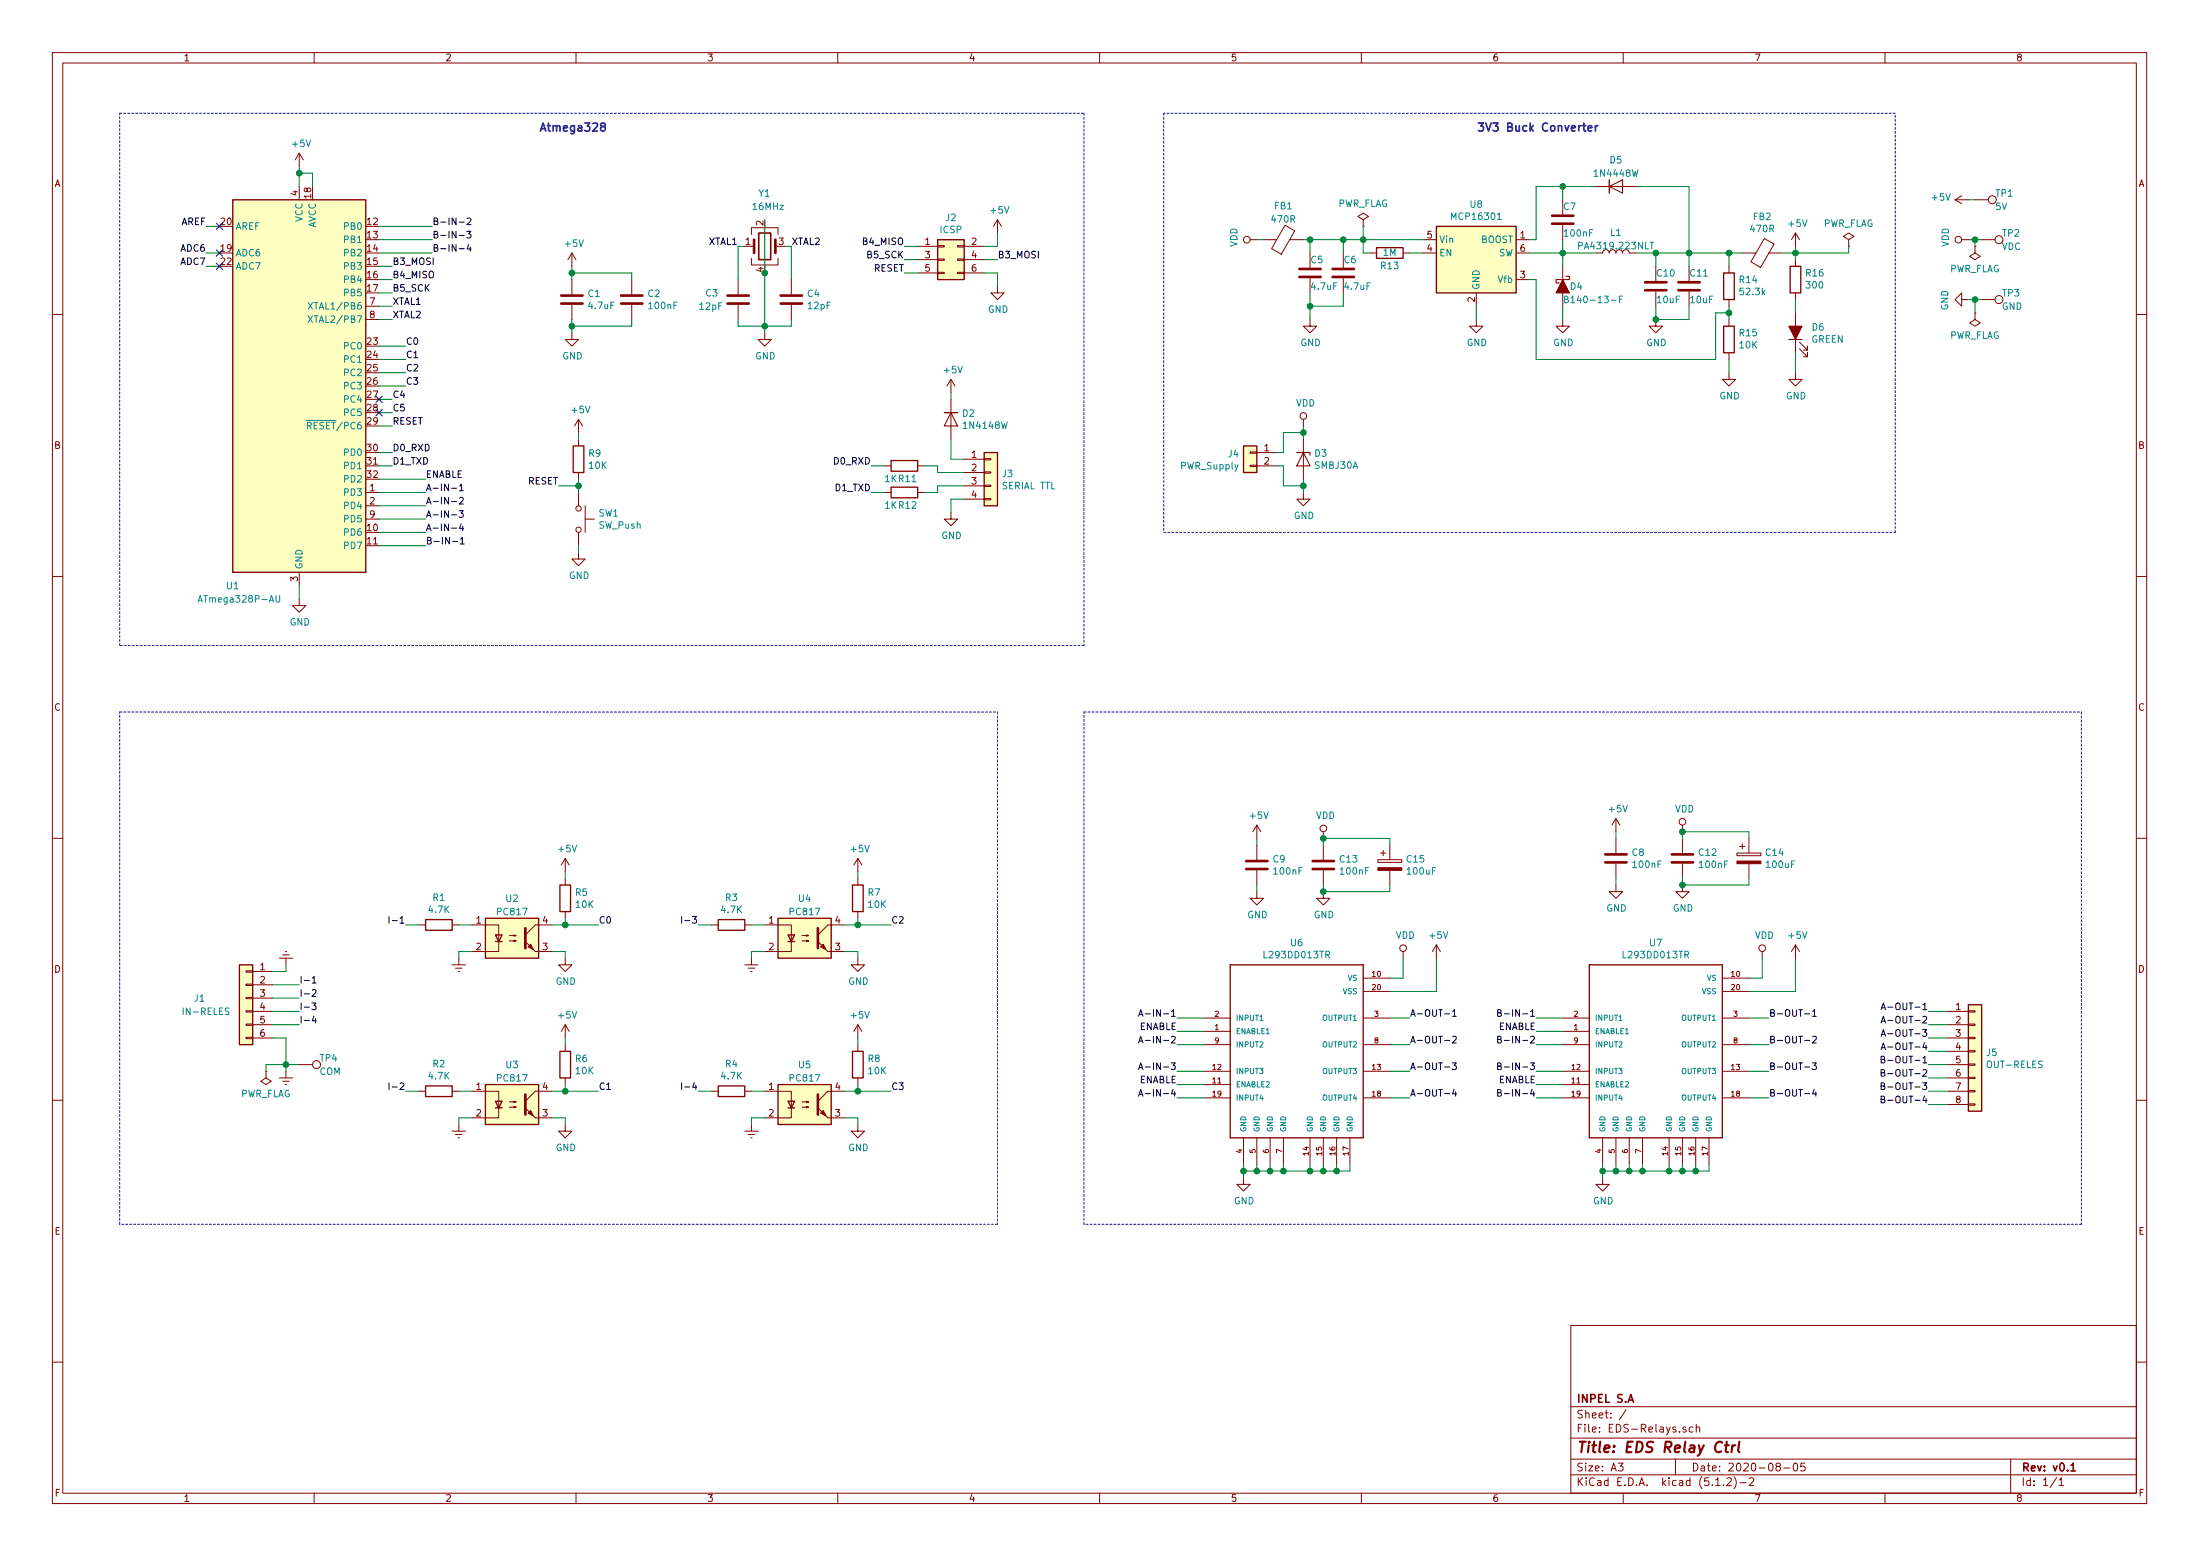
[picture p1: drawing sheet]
<svg xmlns="http://www.w3.org/2000/svg" width="420mm" height="297mm" viewBox="0 0 420 297" stroke-linecap="round" stroke-linejoin="round" font-family="sans-serif">
<g fill="none" stroke="#840000" stroke-width=".19">
<path d="M10 10h400v277h-400zM12 12h396v273.1h-396zM60 10v2M110 10v2M160 10v2M210 10v2M260 10v2M310 10v2M360 10v2M57.1 29.2l-.7 1.3M57.1 29.2v2.6M57.1 35.6v2.5"/>
<path d="M57.1 29.2l.8 1.3M298.4 38.1v2.8M304.8 35.6h7.6M373.4 38.1h2.5M373.4 38.1l1.2 .8M374.7 37.4l-1.3 .7M377.2 38.1h2.5M69.8 58.5h2.6M109.2 48.3l-.7 1.3M109.2 48.3v2.5M109.2 53.4v2.8M109.2 58.2v2.8"/>
<path d="M109.2 48.3l.8 1.3M120.6 53.4v2.8M120.6 58.2v2.8M141 53.4v2.8M141 58.2v2.8M143.5 49.3v1.3h5.1v-1.3M143.5 44.7v-1.2h5.1v1.2M143.5 47h.5M148.1 47h.5M151.1 53.4v2.8M151.1 58.2v2.8M175.3 47h3.8"/>
<path d="M175.3 49.6h3.8M175.3 52.1h3.8M179.1 52h1.2v.2h-1.2zM179.1 49.4h1.2v.3h-1.2zM179.1 46.9h1.2v.3h-1.2zM182.9 52h1.2v.2h-1.2zM182.9 49.4h1.2v.3h-1.2zM182.9 46.9h1.2v.3h-1.2zM184.1 47h3.9M184.1 49.6h3.9M184.1 52.1h3.9M190.5 41.9l-.8 1.3"/>
<path d="M190.5 54.6v1.3h1.3l-1.3 1.3-1.3-1.3h1.3M190.5 41.9v2.6M190.5 41.9l.8 1.3M238.8 45.8h1.2M241.3 45.8h2.5M245.4 43l1.9 1.1-2.6 4.4-1.9-1zM246.3 45.8h2.6M250.2 48.3v2.8M250.2 53.1v2.8M256.5 48.3v2.8M256.5 53.1v2.8M260.3 41.9l1.1-.6-1.1-.6-1 .6 1 .6v1.3"/>
<path d="M260.3 43.2h.1M261.6 48.3h1.3M268 48.3h1.2M271.8 45.8h2.5M271.8 48.3h2.5M281.9 55.9v2.6M289.6 45.8h2.5M289.6 53.4h2.5M289.6 48.3h2.5M298.4 43v2.8M298.4 50.8v7.7M304.8 48.3h1.3a.63 .63 0 0 1 .6-.6 .63 .63 0 0 1 .6 .6 .63 .63 0 0 1 .7-.6 .63 .63 0 0 1 .6 .6 .64 .64 0 0 1 .6-.6 .64 .64 0 0 1 .7 .6 .63 .63 0 0 1 .6-.6 .63 .63 0 0 1 .6 .6h1.3"/>
<path d="M316.2 50.8v2.8M316.2 55.7v2.8M322.6 50.8v2.8M322.6 55.7v2.8M330.2 50.8v1.3M330.2 57.2v1.3M332.7 48.3h2.6M337 45.5l1.8 1.1-2.6 4.5-1.8-1.1zM337.8 48.3h2.6M342.9 44.5l-.8 1.3M342.9 44.5v2.5M342.9 49.6v1.2"/>
<path d="M342.9 55.9v1.3M342.9 59.7v7.6M342.9 44.5l.8 1.3M353.1 45.8l1-.7-1-.6-1.1 .6 1.1 .7v1.2M353.1 47h.1M374.6 57.2v-1.3l-1.2 1.3 1.2 1.3v-1.3h1.3M374.6 45.8h1.3M377.2 59.7v1.3l1 .6-1 .7-1-.7 1-.6M377.2 59.7h.1M377.2 47v1.3l1 .6-1 .7-1-.7 1-.6M377.2 47h.1M378.5 45.8h2.5"/>
<path d="M378.5 57.2h2.5M10 60h2M69.8 61h2.6M109.2 63.5v1.3h1.3l-1.3 1.3-1.2-1.3h1.2M146 63.5v1.3h1.3l-1.3 1.3-1.2-1.3h1.2M181.6 72.4v2.6M181.6 76.2v7.7M181.6 72.4l.8 1.3M181.6 72.4l-.8 1.3M250.2 61v1.3h1.3l-1.3 1.2-1.3-1.2h1.3M281.9 61v1.3h1.3l-1.3 1.2-1.2-1.2h1.2M298.4 61v1.3h1.3l-1.3 1.2-1.2-1.2h1.2"/>
<path d="M316.2 61v1.3h1.3l-1.3 1.2-1.2-1.2h1.2M330.2 71.2v1.2h1.3l-1.3 1.3-1.3-1.3h1.3M330.2 61v1.3M330.2 67.3v1.3M342.9 71.2v1.2h1.3l-1.3 1.3-1.3-1.3h1.3M343.7 66.6l1.5 1.5v-.8v.8h-.8M343.7 65.3l1.5 1.5v-.7v.7h-.8M408 60h2M69.8 94h2.6M69.8 96.6h2.6M69.8 99.1h2.6M110.5 80v2.6"/>
<path d="M110.5 83.9v1.2M110.5 90.2v1.3M110.5 94v2.6M110.5 80l.8 1.3M110.5 80l-.8 1.3M111.8 99.1h1.7M111.8 96.6v5M168.9 94h1.3M168.9 88.9h1.3M175.3 94h1.2M175.3 88.9h1.2M181.6 97.8v1.3h1.3l-1.3 1.3-1.3-1.3h1.3"/>
<path d="M184.1 87.7h3.9M184.1 90.2h3.9M184.1 92.7h3.9M184.1 95.3h3.9M188 95.2h1.2v.2h-1.2zM188 92.6h1.2v.3h-1.2zM188 90.1h1.2v.2h-1.2zM188 87.5h1.2v.3h-1.2zM238.8 88.8h1.2v.3h-1.2zM238.8 86.3h1.2v.2h-1.2zM240 88.9h3.8M240 86.4h3.8"/>
<path d="M248.9 94v1.3h1.3l-1.3 1.3-1.3-1.3h1.3M248.9 80v1.3M248.9 83.9v7.6M10 110h2M57.1 114.3v1.3h1.3l-1.3 1.3-1.2-1.3h1.2M57.1 109.3v2.5M110.5 105.4v1.3h1.3l-1.3 1.3-1.3-1.3h1.3M110.5 101.6v2.6M408 110h2M240 157.5v2.6M240 157.5l.8 1.3M240 157.5l-.7 1.3"/>
<path d="M252.7 158.8v1.3M308.6 156.2v2.6M308.6 156.2l.8 1.3M308.6 156.2l-.8 1.3M321.3 157.5v1.3M10 160h2M80 176.6h1.3M86.4 176.6h1.2M90.2 176.6h5v5h-5M97.3 179.6h1.3l-.4 .1v-.2l.4 .1M97.3 178.6h1.3l-.4 .1v-.2l.4 .1M105.4 176.6h-3.2l-1.9 1.9"/>
<path d="M107.9 163.9l-.7 1.2M107.9 163.9v2.5M107.9 167.7v1.2M107.9 174v1.3M107.9 163.9l.8 1.2M135.9 176.6h1.3M142.2 176.6h1.3M146 176.6h5.1v5h-5.1M153.2 179.6h1.2l-.3 .1v-.2l.3 .1M153.2 178.6h1.2l-.3 .1v-.2l.3 .1M161.3 176.6h-3.2l-1.9 1.9M163.8 163.9l-.7 1.2"/>
<path d="M163.8 163.9v2.5M163.8 167.7v1.2M163.8 174v1.3M163.8 163.9l.8 1.2M240 170.2v1.3h1.3l-1.3 1.3-1.2-1.3h1.2M240 161.3v2.8M240 166.2v2.7M252.7 170.2v1.3h1.3l-1.3 1.3-1.2-1.3h1.2M252.7 161.3v2.8M252.7 166.2v2.7M263.1 164.1h4.6v.5h-4.6zM263.7 162.9h1"/>
<path d="M264.2 162.3v1.1M265.4 161.3v2.8M265.4 166.2v2.7M308.6 168.9v1.3h1.3l-1.3 1.3-1.3-1.3h1.3M308.6 160.1v2.8M308.6 164.9v2.8M321.3 168.9v1.3h1.3l-1.3 1.3-1.3-1.3h1.3M321.3 160.1v2.8M321.3 164.9v2.8M331.7 162.9h4.6v.5h-4.6zM332.2 161.6h1M332.7 161.1v1"/>
<path d="M334 160.1v2.8M334 164.9v2.8M408 160h2M47 198h1.3v.3h-1.3zM47 195.5h1.3v.2h-1.3zM47 192.9h1.3v.3h-1.3zM47 190.4h1.3v.3h-1.3zM47 187.9h1.3v.2h-1.3zM47 185.3h1.3v.3h-1.3zM48.3 185.5h3.8M48.3 188h3.8M48.3 190.5h3.8"/>
<path d="M48.3 193.1h3.8M48.3 195.6h3.8M48.3 198.2h3.8M53.3 182.9h2.6M54 182.3h1.2M54.5 181.6h.2M54.6 182.9v1.3M86.4 184.2h2.5M87 184.8h1.3M87.5 185.5h.3M87.6 182.9v1.3M102.2 181.6h3.2"/>
<path d="M107.9 195.6l-.7 1.3M107.9 182.9v1.3h1.3l-1.3 1.3-1.2-1.3h1.2M107.9 195.6v2.6M107.9 199.4v1.3M107.9 195.6l.8 1.3M142.2 184.2h2.6M142.9 184.8h1.2M143.4 185.5h.2M143.5 182.9v1.3M158.1 181.6h3.2M163.8 195.6l-.7 1.3M163.8 182.9v1.3h1.3l-1.3 1.3-1.2-1.3h1.2"/>
<path d="M163.8 195.6v2.6M163.8 199.4v1.3M163.8 195.6l.8 1.3M229.9 196.9h5M229.9 194.3h5M229.9 199.4h5M260.3 186.7h5.1M260.3 194.3h5.1M260.3 189.3h5.1M260.3 199.4h5.1M268 181.6v1.3M274.3 180.4v2.5"/>
<path d="M274.3 180.4l.8 1.2M274.3 180.4l-.7 1.2M298.4 196.9h5.1M298.4 194.3h5.1M298.4 199.4h5.1M328.9 186.7h5.1M328.9 194.3h5.1M328.9 189.3h5.1M328.9 199.4h5.1M336.5 181.6v1.3M342.9 180.4l-.8 1.2M342.9 180.4v2.5"/>
<path d="M342.9 180.4l.8 1.2M372.1 193.1h3.8M372.1 195.6h3.8M372.1 198.2h3.8M375.9 198h1.3v.3h-1.3zM375.9 195.5h1.3v.2h-1.3zM375.9 192.9h1.3v.3h-1.3zM10 210h2M50.8 204.5v1.3l1 .6-1 .6-1-.6 1-.6M50.8 204.5h.1M53.3 205.8h2.6M54 206.4h1.2"/>
<path d="M54.5 207h.2M54.6 204.5v1.3M57.1 203.2h2.6M80 208.3h1.3M86.4 215.9h2.5M86.4 208.3h1.2M87 216.6h1.3M87.5 217.2h.3M87.6 214.7v1.2M90.2 208.3h5v5.1h-5M97.3 211.4h1.3l-.4 .1v-.3l.4 .2M97.3 210.3h1.3l-.4 .2v-.3l.4 .1"/>
<path d="M102.2 213.4h3.2M105.4 208.3h-3.2l-1.9 1.9M107.9 214.7v1.2h1.3l-1.3 1.3-1.2-1.3h1.2M107.9 205.8v1.2M135.9 208.3h1.3M142.2 208.3h1.3M142.2 215.9h2.6M142.9 216.6h1.2M143.4 217.2h.2M143.5 214.7v1.2M146 208.3h5.1v5.1h-5.1M153.2 211.4h1.2l-.3 .1v-.3l.3 .2"/>
<path d="M153.2 210.3h1.2l-.3 .2v-.3l.3 .1M158.1 213.4h3.2M161.3 208.3h-3.2l-1.9 1.9M163.8 214.7v1.2h1.3l-1.3 1.3-1.2-1.3h1.2M163.8 205.8v1.2M229.9 207h5M229.9 204.5h5M229.9 209.6h5M237.5 217.2v5.1M240 217.2v5.1M242.6 217.2v5.1M245.1 217.2v5.1"/>
<path d="M250.2 217.2v5.1M252.7 217.2v5.1M255.3 217.2v5.1M257.8 217.2v5.1M260.3 204.5h5.1M260.3 209.6h5.1M298.4 207h5.1M298.4 204.5h5.1M298.4 209.6h5.1M306.1 217.2v5.1M308.6 217.2v5.1M311.1 217.2v5.1"/>
<path d="M313.7 217.2v5.1M318.8 217.2v5.1M321.3 217.2v5.1M323.8 217.2v5.1M326.4 217.2v5.1M328.9 204.5h5.1M328.9 209.6h5.1M372.1 205.8h3.8M372.1 200.7h3.8M372.1 203.2h3.8M372.1 208.3h3.8M372.1 210.9h3.8"/>
<path d="M375.9 210.7h1.3v.3h-1.3zM375.9 208.2h1.3v.2h-1.3zM375.9 205.6h1.3v.3h-1.3zM375.9 203.1h1.3v.3h-1.3zM375.9 200.6h1.3v.2h-1.3zM408 210h2M237.5 224.8v1.3h1.3l-1.3 1.3-1.3-1.3h1.3M306.1 224.8v1.3h1.2l-1.2 1.3-1.3-1.3h1.3M300 253h108v32.1h-108zM10 260h2M300 278.5h108M300 274.5h108"/>
<path d="M300 268.5h108M309 279.3h1l-.5 .6 .4 .1v.7l-.2 .1-.7-.1M310.5 269.1l-1.2 2M320 278.5v3M322 272.5a.37 .37 0 0 0-.6 .1l.1 .2 .5 .2v.1l-.2 .3-.4-.1M323.3 272.5l-.4-.1-.3 .3 .1 .6 .2 .1 .4-.1M324 271.9v1.5M324 272.5a.37 .37 0 0 1 .6 .1v.8M339.5 279.9l-.3-.2v-.2l.3-.2 .4 .1 .1 .2-.1 .3h-.4l-.3 .3v.5l.3 .1 .4-.1 .1-.2v-.3l-.2-.3M342.6 279.5l.4-.2a.94 .94 0 0 1 0 1.5 .82 .82 0 0 1-.4-1.3zM344.7 279.3h-.7l-.1 .7 .2-.1h.5l.2 .3-.1 .5-.3 .1-.5-.1M384 278.5v6.6"/>
<path d="M408 260h2M60 285.1v1.9M110 285.1v1.9M160 285.1v1.9M210 285.1v1.9M260 285.1v1.9M300 281.5h108M310 285.1v1.9M327.7 283.6h.8M329.2 283.5v.1M329.8 282.3l.6-.2 .2 .2 .1 .2-1 1.1h1M331.2 281.9a1.71 1.71 0 0 1 0 2.3"/>
<path d="M332.3 283h1.2M334.1 282.3l.6-.2 .2 .4-.9 1.1h.9M340.7 280.2h1.1M360 285.1v1.9M392.8 282l-1.3 2M393.2 283.6h.9M393.2 282.5l.5-.4v1.5"/>
<circle cx="380.5" cy="38.1" r=".76"/>
<circle cx="238.1" cy="45.8" r=".63"/>
<circle cx="374" cy="45.8" r=".63"/>
<circle cx="381.8" cy="45.8" r=".76"/>
<circle cx="381.8" cy="57.2" r=".76"/>
<circle cx="248.9" cy="79.4" r=".63"/>
<circle cx="110.5" cy="97.1" r=".51"/>
<circle cx="110.5" cy="101.1" r=".51"/>
<circle cx="252.7" cy="158.2" r=".63"/>
<circle cx="321.3" cy="156.9" r=".63"/>
<circle cx="268" cy="181" r=".63"/>
<circle cx="336.5" cy="181" r=".63"/>
<circle cx="60.5" cy="203.2" r=".76"/>
</g>
<path d="M144.9 44.5h2.3v5.1h-2.3zM310.9 267.7l.6-1.5 .5 1.5M395.5 279.7l.4-.4v1.5M395.5 280.8h.9" fill="none" stroke="#840000" stroke-width=".3"/>
<path d="M329.4 275.9h.8M329.8 275.2l-.2 1.7v.2l.4 .1M330.9 275.9l-.2 1.3M331.4 275.9l-.4 .1-.2 .3M332.2 275.2l-.2 1.7 .2 .3" fill="none" stroke="#840000" stroke-width=".41"/>
<g fill="#ffffc2" stroke="#ffffc2" stroke-width=".19">
<path d="M44.4 38.1h25.4v71.2h-25.4z"/>
<path d="M179.1 45.8h5v7.6h-5z"/>
<path d="M188 86.4h2.5v10.2h-2.5z"/>
<path d="M92.7 175.3h10.2v7.6h-10.2z"/>
<path d="M45.7 184.2h2.6v15.2h-2.6z"/>
<path d="M375.9 191.8h2.6v20.3h-2.6z"/>
<path d="M92.7 207h10.2v7.7h-10.2z"/>
<path d="M148.6 175.3h10.1v7.6h-10.1z"/>
<path d="M148.6 207h10.1v7.7h-10.1z"/>
<path d="M274.3 43.2h15.3v12.7h-15.3z"/>
<path d="M237.5 85.1h2.5v5.1h-2.5z"/>
</g>
<g fill="none" stroke="#840000" stroke-width=".25">
<path d="M44.4 38.1h25.4v71.2h-25.4zM307.3 34.3v2.6M179.1 45.8h5v7.6h-5zM262.9 47.3h5.1v2h-5.1zM274.3 43.2h15.3v12.7h-15.3zM329.2 52.1h2v5.1h-2zM341.9 50.8h2v5.1h-2zM180.3 78.8h2.6M329.2 62.3h2v5h-2zM109.5 85.1h2v5.1h-2zM170.2 87.9h5.1v2.1h-5.1zM170.2 93h5.1v2h-5.1z"/>
<path d="M188 86.4h2.5v10.2h-2.5zM237.5 85.1h2.5v5.1h-2.5zM81.3 175.6h5.1v2h-5.1zM92.7 175.3h10.2v7.6h-10.2zM94.6 179.7h1.3M94.6 178.5h1.3l-.7 1.2zM106.9 168.9h2.1v5.1h-2.1zM137.2 175.6h5v2h-5zM148.6 175.3h10.1v7.6h-10.1zM150.5 178.5h1.3l-.7 1.2zM150.5 179.7h1.3M162.8 168.9h2v5.1h-2z"/>
<path d="M45.7 184.2h2.6v15.2h-2.6zM234.9 184.2h25.4v33h-25.4zM303.5 184.2h25.4v33h-25.4zM375.9 191.8h2.6v20.3h-2.6zM81.3 207.3h5.1v2h-5.1zM92.7 207h10.2v7.7h-10.2zM94.6 211.5h1.3M94.6 210.2h1.3l-.7 1.3zM106.9 200.7h2.1v5.1h-2.1zM137.2 207.3h5v2h-5zM148.6 207h10.1v7.7h-10.1zM150.5 210.2h1.3l-.7 1.3z"/>
<path d="M150.5 211.5h1.3M162.8 200.7h2v5.1h-2z"/>
</g>
<g fill="none" stroke="#008484" stroke-width=".19">
<path d="M58.9 57.7l.8 1.3M59.7 57.7l-.8 1.3M286 41.9h.7M298.8 57.1h.5l.1-.4-.6-.2v1.3h.5l.2-.2v-.2l-.3-.3M309.3 57.1h.4M309.9 56.5h-.6v1.3M315.1 46.2h.7M58.9 60.3l.8 1.3M59.7 60.3l-.8 1.3M58.4 80.2h1.3M58.7 81.3l.6-.1 .2-.2-.1-.3-.7-.1v1.3M59 81.3l.5 .6"/>
<path d="M37.8 114.9l.4-1.2 .5 1.2M37.9 114.6h.6M52.7 113.7v1l.2 .2h.3l.2-.2v-1"/>
</g>
<g fill="none" stroke="#008400" stroke-width=".19">
<path d="M57.1 33.1h2.6v2.5M57.1 31.8v3.8M298.4 35.6v2.5M304.8 35.6h-11.4v10.2h-1.3M312.4 35.6h10.2v15.2M375.9 38.1h1.3M39.4 43.2h2.5M39.4 50.8h2.5M39.4 48.3h2.5M72.4 50.8h2.5M72.4 55.9h2.5M72.4 43.2h10.1"/>
<path d="M72.4 48.3h10.1M72.4 58.5h2.5M72.4 53.4h2.5M72.4 45.8h10.1M109.2 52.1h11.4v1.3M109.2 50.8v2.6M142.2 47h-1.2v6.4M146 41.9v21.6M149.9 47h1.2v6.4M172.7 47h2.6M172.7 52.1h2.6M172.7 49.6h2.6"/>
<path d="M188 52.1h2.5v2.5M188 49.6h2.5M190.5 44.5v2.5h-2.5M240 45.8h1.3M248.9 45.8h22.9M250.2 45.8v2.5M250.2 55.9v5.1M256.5 55.9v2.6h-6.3M256.5 45.8v2.5M260.3 43.2v5.1h1.3M269.2 48.3h2.6M281.9 58.5v2.5"/>
<path d="M292.1 48.3h12.7M292.1 53.4h1.3v15.2h34.3v-8.9h2.5M298.4 45.8v5M298.4 58.5v2.5M312.4 48.3h20.3M316.2 48.3v2.5M322.6 58.5v2.5h-6.4v-2.5M330.2 48.3v2.5M330.2 58.5v2.5M342.9 47v2.6M342.9 57.2v2.5M353.1 47v1.3h-12.7"/>
<path d="M375.9 45.8h2.6M375.9 57.2h2.6M377.2 45.8v1.2M377.2 57.2v2.5M72.4 73.7h5.1M72.4 68.6h5.1M72.4 78.8h2.5M72.4 61h2.5M72.4 76.2h2.5M72.4 71.2h5.1M72.4 66.1h5.1M109.2 61v2.5"/>
<path d="M120.6 61v1.3h-11.4M141 61v1.3h10.1v-1.3M181.6 75v1.2M330.2 68.6v2.6M342.9 67.3v3.9M72.4 88.9h2.5M72.4 86.4h2.5M72.4 81.3h2.5M72.4 94h8.9M72.4 99.1h8.9M72.4 96.6h8.9M72.4 91.5h8.9"/>
<path d="M106.7 92.7h3.8M110.5 82.6v1.3M110.5 91.5v2.5M166.4 88.9h2.5M166.4 94h2.5M176.5 88.9h2.6v1.3h5M181.6 83.9v3.8h2.5M184.1 92.7h-5v1.3h-2.6M184.1 95.3h-2.5v2.5M243.8 88.9h1.3v3.8h3.8M248.9 81.3v2.6M248.9 91.5v2.5"/>
<path d="M248.9 82.6h-3.8v3.8h-1.3M57.1 111.8v2.5M72.4 104.2h8.9M72.4 101.6h8.9M110.5 104.2v1.2M308.6 158.8v1.3M77.5 176.6h2.5M87.6 176.6h2.6M105.4 176.6h8.9M107.9 166.4v1.3M107.9 175.3v1.3M133.3 176.6h2.6"/>
<path d="M143.5 176.6h2.5M161.3 176.6h8.9M163.8 166.4v1.3M163.8 175.3v1.3M240 160.1v1.2M240 168.9v1.3M252.7 161.3v-1.2h12.7v1.2M252.7 168.9v1.3h12.7v-1.3M308.6 167.7v1.2M321.3 160.1v-1.3h12.7v1.3M334 167.7v1.2h-12.7v-1.2M52.1 195.6h5"/>
<path d="M52.1 198.2h2.5v6.3M52.1 190.5h5M52.1 193.1h5M52.1 188h5M54.6 184.2v1.3h-2.5M90.2 181.6h-2.6v1.3M105.4 181.6h2.5v1.3M107.9 198.2v1.2M146 181.6h-2.5v1.3M161.3 181.6h2.5v1.3M163.8 198.2v1.2M224.8 196.9h5.1"/>
<path d="M224.8 194.3h5.1M224.8 199.4h5.1M265.4 199.4h3.8M265.4 194.3h3.8M268 182.9v3.8h-2.6M274.3 182.9v6.4h-8.9M293.4 194.3h5M293.4 199.4h5M293.4 196.9h5M334 194.3h3.8M334 199.4h3.8M336.5 182.9v3.8h-2.5"/>
<path d="M342.9 182.9v6.4h-8.9M368.3 195.6h3.8M368.3 193.1h3.8M368.3 198.2h3.8M57.1 203.2h-6.3v1.3M77.5 208.3h2.5M87.6 208.3h2.6M90.2 213.4h-2.6v1.3M105.4 208.3h8.9M105.4 213.4h2.5v1.3M107.9 207v1.3M133.3 208.3h2.6"/>
<path d="M143.5 208.3h2.5M146 213.4h-2.5v1.3M161.3 208.3h8.9M161.3 213.4h2.5v1.3M163.8 207v1.3M224.8 204.5h5.1M224.8 209.6h5.1M224.8 207h5.1M265.4 209.6h3.8M265.4 204.5h3.8M293.4 207h5M293.4 204.5h5"/>
<path d="M293.4 209.6h5M334 204.5h3.8M334 209.6h3.8M368.3 200.7h3.8M368.3 203.2h3.8M368.3 210.9h3.8M368.3 205.8h3.8M368.3 208.3h3.8M237.5 222.3v2.5M240 222.3v1.3M242.6 222.3v1.3M245.1 222.3v1.3"/>
<path d="M250.2 222.3v1.3M252.7 222.3v1.3M255.3 222.3v1.3M257.8 222.3v1.3h-20.3M306.1 222.3v2.5M308.6 222.3v1.3M311.1 222.3v1.3M313.7 222.3v1.3M318.8 222.3v1.3M321.3 222.3v1.3M323.8 222.3v1.3M326.4 222.3v1.3h-20.3"/>
</g>
<g fill="none" stroke="#840000" stroke-width=".51">
<path d="M107.2 57.9h4.1M107.2 56.4h4.1M118.6 57.9h4.1M118.6 56.4h4.1M138.9 57.9h4.1M138.9 56.4h4.1M144 45.8v2.5M148.1 45.8v2.5M149.1 57.9h4.1M149.1 56.4h4.1M248.2 52.9h4M248.2 51.3h4"/>
<path d="M254.5 52.9h4.1M254.5 51.3h4.1M296.4 42.7h4.1M296.4 41.2h4.1M314.2 55.4h4.1M314.2 53.9h4.1M320.5 55.4h4.1M320.5 53.9h4.1M100.3 177.2v3.8M156.2 177.2v3.8M238 165.9h4.1M238 164.4h4.1"/>
<path d="M250.7 165.9h4.1M250.7 164.4h4.1M306.6 164.6h4M306.6 163.1h4M319.3 164.6h4M319.3 163.1h4M100.3 209v3.8M156.2 209v3.8"/>
</g>
<g fill="#008400" stroke="#008400" stroke-width=".25">
<circle cx="146.1" cy="62.3" r=".51"/>
<circle cx="110.5" cy="92.7" r=".51"/>
<circle cx="57.1" cy="33.1" r=".51"/>
<circle cx="109.2" cy="52.1" r=".51"/>
<circle cx="109.2" cy="62.3" r=".51"/>
<circle cx="321.3" cy="158.8" r=".51"/>
<circle cx="321.3" cy="168.9" r=".51"/>
<circle cx="252.7" cy="160.1" r=".51"/>
<circle cx="252.7" cy="170.2" r=".51"/>
<circle cx="237.5" cy="223.6" r=".51"/>
<circle cx="240" cy="223.6" r=".51"/>
<circle cx="242.6" cy="223.6" r=".51"/>
<circle cx="245.1" cy="223.6" r=".51"/>
<circle cx="250.2" cy="223.6" r=".51"/>
<circle cx="252.7" cy="223.6" r=".51"/>
<circle cx="255.3" cy="223.6" r=".51"/>
<circle cx="306.1" cy="223.6" r=".51"/>
<circle cx="308.6" cy="223.6" r=".51"/>
<circle cx="311.1" cy="223.6" r=".51"/>
<circle cx="313.7" cy="223.6" r=".51"/>
<circle cx="318.8" cy="223.6" r=".51"/>
<circle cx="321.3" cy="223.6" r=".51"/>
<circle cx="323.8" cy="223.6" r=".51"/>
<circle cx="108" cy="176.6" r=".51"/>
<circle cx="108" cy="208.3" r=".51"/>
<circle cx="163.8" cy="176.6" r=".51"/>
<circle cx="163.8" cy="208.3" r=".51"/>
<circle cx="260.3" cy="45.8" r=".51"/>
<circle cx="256.5" cy="45.8" r=".51"/>
<circle cx="250.2" cy="45.8" r=".51"/>
<circle cx="250.2" cy="58.5" r=".51"/>
<circle cx="298.4" cy="48.3" r=".51"/>
<circle cx="298.4" cy="35.6" r=".51"/>
<circle cx="316.2" cy="48.3" r=".51"/>
<circle cx="316.2" cy="61" r=".51"/>
<circle cx="322.6" cy="48.3" r=".51"/>
<circle cx="330.2" cy="59.7" r=".51"/>
<circle cx="330.2" cy="48.3" r=".51"/>
<circle cx="342.9" cy="48.3" r=".51"/>
<circle cx="248.9" cy="82.6" r=".51"/>
<circle cx="248.9" cy="92.7" r=".51"/>
<circle cx="54.6" cy="203.2" r=".51"/>
<circle cx="377.2" cy="57.2" r=".51"/>
<circle cx="377.2" cy="45.8" r=".51"/>
<circle cx="146.1" cy="52.1" r=".51"/>
</g>
<g fill="#840000" stroke="#840000" stroke-width=".19">
<path d="M331.7 164.4h4.6v.5h-4.6z"/>
<path d="M263.1 165.6h4.6v.6h-4.6z"/>
<path d="M100.3 179.7l1.9 1.9z"/>
<path d="M100.8 180.8l.5-.6 .6 1.1z"/>
<path d="M100.3 211.5l1.9 1.9z"/>
<path d="M100.8 212.5l.5-.5 .6 1z"/>
<path d="M156.2 179.7l1.9 1.9z"/>
<path d="M156.7 180.8l.5-.6 .5 1.1z"/>
<path d="M156.2 211.5l1.9 1.9z"/>
<path d="M156.7 212.5l.5-.5 .5 1z"/>
</g>
<g fill="none" stroke="#000" stroke-width=".19">
<path d="M87.7 42.4h1M87.7 44.9h1M87.7 47.5h1M89.2 44.2h.7l-.4 .4 .4 .2v.4l-.2 .2-.5-.1M89.2 41.7l.5-.1 .2 .4-.7 .9h.7M89.5 46.6l-.3 .9h.8M89.8 47.1v.9M86.2 93.2h1M86.2 95.7h1M86.2 98.3h1M87.7 97.5h.8l-.4 .5 .3 .1v.5l-.2 .2-.5-.2M87.8 92.8l.3-.4v1.3"/>
<path d="M87.8 95.1l.4-.1 .3 .3-.8 .9h.8M87.8 93.7h.7M88.1 100l-.3 .9h.7M86.2 100.8h1M86.4 103.4h1M87.9 103.8h.8M87.9 102.9l.4-.3v1.2M88.4 100.5v.8M74.3 175v1.2M74.9 175.8h1M130.2 175v1.2M130.8 175.8h.9"/>
<path d="M132.2 175h.8l-.4 .4 .4 .2v.5l-.2 .1-.6-.1M59.6 191.5h.8l-.5 .5 .4 .1-.1 .6h-.4l-.2-.1M59.6 187.7h.8M59.6 186.8l.4-.4v1.3M59.6 189.1l.5-.2 .3 .4-.8 .9h.8M59.9 194l-.3 .9h.8M60.2 194.4v.9M217.4 194l.5-1.3 .4 1.3M217.4 199.1l.5-1.3 .4 1.3M217.6 193.7h.6M217.6 198.7h.6M218.7 193.5h1"/>
<path d="M218.7 198.6h1M275.9 193.5h1M275.9 198.6h1M277.4 194h.7M277.4 193.1l.4-.4v1.3M277.4 198l.5-.2 .2 .4-.8 .9h.8M286 193.4l.6-.1v-.4l-.6-.2v1.3h.5l.2-.1v-.3l-.3-.2M286 198.4h.6v-.4l-.6-.2v1.3h.5l.2-.1v-.3l-.3-.3M287.3 193.5h1M287.3 198.6h1M344.7 193.5h.9M344.7 198.6h.9"/>
<path d="M346.2 194h.7M346.2 193.1l.3-.4v1.3M346.2 198l.5-.2 .2 .4-.8 .9h.8M359.3 192.7l.4-1.2 .4 1.2M359.3 195.3l.4-1.3 .4 1.3M359.3 197.8l.4-1.2 .4 1.2M359.4 192.4h.6M359.4 194.9h.6M359.4 197.5h.6M360.5 192.3h1M360.5 194.8h1M360.5 197.3h1"/>
<path d="M360.5 199.9h1M74.3 206.7v1.3M74.9 207.5h1M76.4 206.8l.5-.1 .2 .4-.7 .9h.7M130.2 206.7v1.3M130.8 207.5h.9M217.4 204.2l.5-1.3 .4 1.3M217.4 209.3l.5-1.3 .4 1.3M217.6 203.8h.6M217.6 208.9h.6M218.7 203.7h1M218.7 208.8h1"/>
<path d="M277.3 202.9h.8l-.4 .5 .4 .1v.5l-.2 .2-.6-.2M277.7 207.9l-.3 .9h.8M278 208.4v.9M286 203.5h.6v-.5l-.6-.1v1.3h.5l.2-.2v-.3l-.3-.2M286 208.6l.6-.1v-.4l-.6-.1v1.3h.5l.2-.2v-.3l-.3-.2M287.3 203.7h1M287.3 208.8h1M344.7 203.7h.9M344.7 208.8h.9M346.1 202.9h.8l-.4 .5 .3 .1v.6l-.5 .1-.2-.2M346.5 207.9l-.3 .9h.8M346.8 208.4v.9"/>
<path d="M359.3 202.2h.5l.1-.4-.6-.2v1.3h.4l.3-.2v-.2l-.3-.3M359.3 204.8l.5-.1 .1-.4-.6-.1v1.2h.4l.3-.2v-.2l-.3-.2M359.3 207.3h.5l.1-.5-.6-.1v1.3h.4l.3-.2v-.2l-.3-.3M359.3 209.9l.5-.1 .1-.4-.6-.1v1.2h.4l.3-.2v-.2l-.3-.2M359.3 200.4l.4-1.3 .4 1.3M359.4 200h.6M360.5 202.4h1M360.5 205h1M360.5 207.5h1M360.5 210h1"/>
</g>
<path d="M307.3 35.6l2.6-1.3v2.6zM299.1 52.7h.6v.7h-2.5v.6h.6M181.6 78.8l1.3 2.5h-2.6zM341.6 64.8h2.6M247.6 86.4h2.6v.5M248.9 86.4l1.3 2.5h-2.6z" fill="none" stroke="#840000" stroke-width=".2"/>
<g fill="#840000" stroke="#840000" stroke-width=".2">
<path d="M298.4 53.4l1.3 2.5h-2.5z"/>
<path d="M341.6 62.3h2.6l-1.3 2.5z"/>
</g>
<g fill="none" stroke="#0000c2" stroke-width=".19" stroke-dasharray=".4 .4">
<path d="M22.9 21.6h184.1M207 21.6v101.6M222.2 21.6v80M361.9 21.6h-139.6M222.2 101.6h139.7M361.9 101.6v-80M22.9 123.2v-101.6M22.9 135.9h167.6M190.5 135.9v97.8M207 123.2h-184.1M207 135.9h190.5M397.5 135.9v97.8"/>
<path d="M22.9 233.7v-97.8M190.5 233.7h-167.6M207 233.7v-97.8M397.5 233.7h-190.5"/>
</g>
<path d="M115 24.1l-.3-.3 .1-.2 .2-.1 .5 .1v.4l-.6 .2-.2 .2 .1 .5 .2 .1h.4l.2-.3v-.3l-.3-.3M303.3 24.5l.7-.2v-.2l-.5-.1-.2 .2 .1 .8h.6M304.7 24v1M305.2 24l-.3 .1-.2 .2" fill="none" stroke="#0000c2" stroke-width=".3"/>
<path d="M41.3 42.6l1.2 1.2M41.3 47.7l1.2 1.2M41.3 50.2l1.2 1.2M42.5 42.6l-1.2 1.2M42.5 47.7l-1.2 1.2M42.5 50.2l-1.2 1.2M71.8 75.6l1.2 1.2M71.8 78.2l1.2 1.2M73 75.6l-1.2 1.2M73 78.2l-1.2 1.2" fill="none" stroke="#000084" stroke-width=".19"/>
<text font-size="2.8" fill="#840000" x="301" y="277.3">Title: EDS Relay Ctrl</text>
<g font-size="2.2" fill="#0000c2">
<text x="102.9" y="25.1">Atmega328</text>
<text x="281.9" y="25.1">3V3 Buck Converter</text>
</g>
<g font-size="2.1" fill="#840000">
<text x="301" y="267.8">INPEL S.A</text>
<text x="301" y="273.5">File: EDS-Relays.sch</text>
<text x="301" y="270.8">Sheet: /</text>
<text x="301" y="280.9">Size: A3</text>
<text x="323" y="280.9">Date: 2020-08-05</text>
<text x="386" y="280.9">Rev: v0.1</text>
<text x="301" y="283.7">KiCad E.D.A. kicad (5.1.2)-2</text>
<text x="386" y="283.7">Id: 1/1</text>
</g>
<g font-size="1.8" fill="#840000">
<text x="35" y="11.7">1</text>
<text x="85" y="11.7">2</text>
<text x="135" y="11.7">3</text>
<text x="185" y="11.7">4</text>
<text x="235" y="11.7">5</text>
<text x="285" y="11.7">6</text>
<text x="335" y="11.7">7</text>
<text x="385" y="11.7">8</text>
<text x="10.4" y="35.7">A</text>
<text x="408.4" y="35.7">A</text>
<text x="56.9" y="37.3" transform="rotate(-90 56.9 37.3)">4</text>
<text x="59.4" y="37.8" transform="rotate(-90 59.4 37.8)">18</text>
<text x="42.2" y="43">20</text>
<text x="70.2" y="43">12</text>
<text x="70.2" y="45.5">13</text>
<text x="142.4" y="46.8">1</text>
<text x="145.8" y="43.1" transform="rotate(-90 145.8 43.1)">2</text>
<text x="148.7" y="46.8">3</text>
<text x="176.7" y="46.8">1</text>
<text x="185.6" y="46.8">2</text>
<text x="272.6" y="45.5">5</text>
<text x="290.3" y="45.5">1</text>
<text x="42.2" y="48">19</text>
<text x="42.2" y="50.6">22</text>
<text x="70.2" y="48">14</text>
<text x="70.2" y="50.6">15</text>
<text x="70.2" y="53.1">16</text>
<text x="145.8" y="52" transform="rotate(-90 145.8 52)">4</text>
<text x="176.7" y="49.3">3</text>
<text x="176.7" y="51.9">5</text>
<text x="185.6" y="49.3">4</text>
<text x="185.6" y="51.9">6</text>
<text x="272.6" y="48">4</text>
<text x="290.3" y="53.1">3</text>
<text x="290.3" y="48">6</text>
<text x="70.2" y="55.7">17</text>
<text x="70.6" y="58.2">7</text>
<text x="281.7" y="57.7" transform="rotate(-90 281.7 57.7)">2</text>
<text x="70.2" y="65.8">23</text>
<text x="70.6" y="60.7">8</text>
<text x="70.2" y="68.4">24</text>
<text x="70.2" y="70.9">25</text>
<text x="70.2" y="73.4">26</text>
<text x="70.2" y="76">27</text>
<text x="70.2" y="78.5">28</text>
<text x="70.2" y="81.1">29</text>
<text x="10.4" y="85.7">B</text>
<text x="70.2" y="86.1">30</text>
<text x="70.2" y="88.7">31</text>
<text x="185.6" y="87.4">1</text>
<text x="185.6" y="90">2</text>
<text x="241.5" y="86.1">1</text>
<text x="241.5" y="88.7">2</text>
<text x="408.4" y="85.7">B</text>
<text x="70.2" y="91.2">32</text>
<text x="70.6" y="93.8">1</text>
<text x="185.6" y="92.5">3</text>
<text x="185.6" y="95">4</text>
<text x="70.2" y="101.4">10</text>
<text x="70.6" y="96.3">2</text>
<text x="70.6" y="98.8">9</text>
<text x="70.2" y="103.9">11</text>
<text x="56.9" y="111" transform="rotate(-90 56.9 111)">3</text>
<text x="10.4" y="135.7">C</text>
<text x="408.4" y="135.7">C</text>
<text x="91" y="176.3">1</text>
<text x="103.7" y="176.3">4</text>
<text x="146.8" y="176.3">1</text>
<text x="159.5" y="176.3">4</text>
<text x="10.4" y="185.7">D</text>
<text x="49.7" y="185.2">1</text>
<text x="91" y="181.4">2</text>
<text x="103.7" y="181.4">3</text>
<text x="146.8" y="181.4">2</text>
<text x="159.5" y="181.4">3</text>
<text x="408.4" y="185.7">D</text>
<text x="49.7" y="187.7">2</text>
<text x="49.7" y="190.3">3</text>
<text x="49.7" y="192.8">4</text>
<text x="49.7" y="195.4">5</text>
<text x="49.7" y="197.9">6</text>
<text x="373.5" y="192.8">1</text>
<text x="373.5" y="195.4">2</text>
<text x="373.5" y="197.9">3</text>
<text x="373.5" y="200.4">4</text>
<text x="373.5" y="203">5</text>
<text x="91" y="208.1">1</text>
<text x="103.7" y="208.1">4</text>
<text x="146.8" y="208.1">1</text>
<text x="159.5" y="208.1">4</text>
<text x="373.5" y="205.5">6</text>
<text x="373.5" y="208.1">7</text>
<text x="91" y="213.1">2</text>
<text x="103.7" y="213.1">3</text>
<text x="146.8" y="213.1">2</text>
<text x="159.5" y="213.1">3</text>
<text x="373.5" y="210.6">8</text>
<text x="10.4" y="235.7">E</text>
<text x="408.4" y="235.7">E</text>
<text x="10.5" y="285.7">F</text>
<text x="35" y="286.7">1</text>
<text x="85" y="286.7">2</text>
<text x="135" y="286.7">3</text>
<text x="185" y="286.7">4</text>
<text x="235" y="286.7">5</text>
<text x="285" y="286.7">6</text>
<text x="335" y="286.7">7</text>
<text x="385" y="286.7">8</text>
<text x="408.5" y="285.7">F</text>
</g>
<g font-size="1.8" fill="#008484">
<text x="55.9" y="28.1">+5V</text>
<text x="304.7" y="33.7">1N4448W</text>
<text x="307.5" y="31.2">D5</text>
<text x="143.9" y="40.1">16MHz</text>
<text x="144.9" y="37.6">Y1</text>
<text x="189.3" y="40.8">+5V</text>
<text x="243.4" y="40">FB1</text>
<text x="255.4" y="39.5">PWR_FLAG</text>
<text x="277.5" y="42">MCP16301</text>
<text x="280.8" y="39.7">U8</text>
<text x="298.7" y="40.1">C7</text>
<text x="369.1" y="38.3">+5V</text>
<text x="381.2" y="40.1">5V</text>
<text x="381.2" y="37.6">TP1</text>
<text x="45" y="43.9">AREF</text>
<text x="57.8" y="42.4" transform="rotate(-90 57.8 42.4)">VCC</text>
<text x="60.3" y="43.6" transform="rotate(-90 60.3 43.6)">AVCC</text>
<text x="65.9" y="43.9">PB0</text>
<text x="65.9" y="46.4">PB1</text>
<text x="108" y="47.1">+5V</text>
<text x="179.6" y="44.5">ICSP</text>
<text x="180.6" y="42.2">J2</text>
<text x="236.3" y="47.2" transform="rotate(-90 236.3 47.2)">VDD</text>
<text x="243" y="42.5">470R</text>
<text x="274.8" y="46.4">Vin</text>
<text x="282.8" y="46.4">BOOST</text>
<text x="298.9" y="45.2">100nF</text>
<text x="302" y="47.6">PA4319.223NLT</text>
<text x="307.6" y="45">L1</text>
<text x="334.4" y="44.3">470R</text>
<text x="334.9" y="42">FB2</text>
<text x="341.7" y="43.3">+5V</text>
<text x="348.1" y="43.3">PWR_FLAG</text>
<text x="372.2" y="47.2" transform="rotate(-90 372.2 47.2)">VDD</text>
<text x="382.3" y="47.7">VDC</text>
<text x="382.4" y="45.2">TP2</text>
<text x="45" y="48.9">ADC6</text>
<text x="45" y="51.5">ADC7</text>
<text x="65.9" y="48.9">PB2</text>
<text x="65.9" y="51.5">PB3</text>
<text x="250.4" y="50.3">C5</text>
<text x="256.7" y="50.3">C6</text>
<text x="263.8" y="51.4">R13</text>
<text x="264.2" y="48.9">1M</text>
<text x="274.8" y="48.9">EN</text>
<text x="286.2" y="48.9">SW</text>
<text x="316.5" y="52.8">C10</text>
<text x="322.9" y="52.8">C11</text>
<text x="345" y="52.8">R16</text>
<text x="372.2" y="52">PWR_FLAG</text>
<text x="59.8" y="59.1">XTAL1/PB6</text>
<text x="65.9" y="54">PB4</text>
<text x="65.9" y="56.6">PB5</text>
<text x="112.3" y="56.7">C1</text>
<text x="112.5" y="59">4.7uF</text>
<text x="123.8" y="56.7">C2</text>
<text x="124" y="59">100nF</text>
<text x="133.7" y="59.1">12pF</text>
<text x="134.8" y="56.6">C3</text>
<text x="154.3" y="56.7">C4</text>
<text x="154.4" y="59">12pF</text>
<text x="188.7" y="59.7">GND</text>
<text x="250.6" y="55.3">4.7uF</text>
<text x="256.9" y="55.3">4.7uF</text>
<text x="282.6" y="55.4" transform="rotate(-90 282.6 55.4)">GND</text>
<text x="286.2" y="54">Vfb</text>
<text x="299.9" y="55.3">D4</text>
<text x="300.1" y="57.9">B140-13-F</text>
<text x="316.6" y="57.9">10uF</text>
<text x="322.9" y="57.9">10uF</text>
<text x="332.3" y="54">R14</text>
<text x="332.5" y="56.3">52.3k</text>
<text x="345.1" y="55.1">300</text>
<text x="372.1" y="59.3" transform="rotate(-90 372.1 59.3)">GND</text>
<text x="382.3" y="59.1">GND</text>
<text x="382.4" y="56.6">TP3</text>
<text x="59.8" y="61.6">XTAL2/PB7</text>
<text x="332.3" y="64.2">R15</text>
<text x="345.9" y="65.4">GREEN</text>
<text x="346.1" y="63.1">D6</text>
<text x="372.2" y="64.7">PWR_FLAG</text>
<text x="65.9" y="66.7">PC0</text>
<text x="65.9" y="69.3">PC1</text>
<text x="65.9" y="71.8">PC2</text>
<text x="107.4" y="68.6">GND</text>
<text x="144.2" y="68.6">GND</text>
<text x="180.4" y="71.3">+5V</text>
<text x="248.4" y="66.1">GND</text>
<text x="280.1" y="66.1">GND</text>
<text x="296.6" y="66.1">GND</text>
<text x="314.4" y="66.1">GND</text>
<text x="332.3" y="66.5">10K</text>
<text x="65.9" y="74.3">PC3</text>
<text x="65.9" y="76.9">PC4</text>
<text x="247.5" y="77.6">VDD</text>
<text x="328.4" y="76.2">GND</text>
<text x="341.1" y="76.2">GND</text>
<text x="59.5" y="82">RESET/PC6</text>
<text x="65.9" y="79.4">PC5</text>
<text x="109.3" y="78.9">+5V</text>
<text x="183.8" y="79.6">D2</text>
<text x="184.2" y="81.9">1N4148W</text>
<text x="65.9" y="87">PD0</text>
<text x="65.9" y="89.6">PD1</text>
<text x="112.5" y="87.2">R9</text>
<text x="112.5" y="89.5">10K</text>
<text x="225.5" y="89.6">PWR_Supply</text>
<text x="234.6" y="87.3">J4</text>
<text x="251.1" y="87.2">D3</text>
<text x="251.1" y="89.5">SMBJ30A</text>
<text x="65.9" y="94.7">PD3</text>
<text x="65.9" y="92.1">PD2</text>
<text x="169" y="92">1K R11</text>
<text x="191.4" y="93.4">SERIAL TTL</text>
<text x="191.5" y="91.1">J3</text>
<text x="65.9" y="97.2">PD4</text>
<text x="65.9" y="99.7">PD5</text>
<text x="114.4" y="98.6">SW1</text>
<text x="114.4" y="100.9">SW_Push</text>
<text x="169" y="97.1">1K R12</text>
<text x="247.1" y="99.1">GND</text>
<text x="65.9" y="102.3">PD6</text>
<text x="65.9" y="104.8">PD7</text>
<text x="179.8" y="102.9">GND</text>
<text x="43.3" y="112.5">U1</text>
<text x="57.8" y="108.7" transform="rotate(-90 57.8 108.7)">GND</text>
<text x="108.7" y="110.5">GND</text>
<text x="38.6" y="115">ATmega328P-AU</text>
<text x="55.3" y="119.4">GND</text>
<text x="307.4" y="155.1">+5V</text>
<text x="319.9" y="155.1">VDD</text>
<text x="238.8" y="156.3">+5V</text>
<text x="251.3" y="156.3">VDD</text>
<text x="106.7" y="162.7">+5V</text>
<text x="162.6" y="162.7">+5V</text>
<text x="243.2" y="164.7">C9</text>
<text x="243.4" y="167">100nF</text>
<text x="255.9" y="164.7">C13</text>
<text x="256.1" y="167">100nF</text>
<text x="268.7" y="164.7">C15</text>
<text x="268.9" y="167">100uF</text>
<text x="311.7" y="163.4">C8</text>
<text x="312" y="165.7">100nF</text>
<text x="324.5" y="163.4">C12</text>
<text x="324.7" y="165.7">100nF</text>
<text x="337.3" y="163.4">C14</text>
<text x="337.5" y="165.7">100uF</text>
<text x="82.7" y="172">R1</text>
<text x="96.7" y="172.2">U2</text>
<text x="109.9" y="171">R5</text>
<text x="110" y="173.3">10K</text>
<text x="138.6" y="172">R3</text>
<text x="152.6" y="172.2">U4</text>
<text x="165.8" y="171">R7</text>
<text x="165.9" y="173.3">10K</text>
<text x="82" y="174.3">4.7K</text>
<text x="95.1" y="174.7">PC817</text>
<text x="137.8" y="174.3">4.7K</text>
<text x="151" y="174.7">PC817</text>
<text x="238.2" y="175.3">GND</text>
<text x="250.9" y="175.3">GND</text>
<text x="266.5" y="179.2">VDD</text>
<text x="273.1" y="179.2">+5V</text>
<text x="306.8" y="174">GND</text>
<text x="319.5" y="174">GND</text>
<text x="335.1" y="179.2">VDD</text>
<text x="341.7" y="179.2">+5V</text>
<text x="241.7" y="182.9">L293DD013TR</text>
<text x="246.5" y="180.6">U6</text>
<text x="310.3" y="182.9">L293DD013TR</text>
<text x="315.1" y="180.6">U7</text>
<text x="37.1" y="191.2">J1</text>
<text x="106.1" y="188">GND</text>
<text x="162" y="188">GND</text>
<text x="35.2" y="193.8">IN-RELES</text>
<text x="106.7" y="194.4">+5V</text>
<text x="162.6" y="194.4">+5V</text>
<text x="61.1" y="202.7">TP4</text>
<text x="82.7" y="203.7">R2</text>
<text x="96.7" y="203.9">U3</text>
<text x="109.9" y="202.8">R6</text>
<text x="138.6" y="203.7">R4</text>
<text x="152.6" y="203.9">U5</text>
<text x="165.8" y="202.8">R8</text>
<text x="379.4" y="201.6">J5</text>
<text x="379.7" y="203.9">OUT-RELES</text>
<text x="45.8" y="209.5">PWR_FLAG</text>
<text x="61" y="205.2">COM</text>
<text x="82" y="206.1">4.7K</text>
<text x="95.1" y="206.5">PC817</text>
<text x="110" y="205.1">10K</text>
<text x="137.8" y="206.1">4.7K</text>
<text x="151" y="206.5">PC817</text>
<text x="165.9" y="205.1">10K</text>
<text x="106.1" y="219.7">GND</text>
<text x="162" y="219.7">GND</text>
<text x="235.7" y="229.9">GND</text>
<text x="304.2" y="229.9">GND</text>
</g>
<g font-size="1.8">
<text x="34.5" y="43">AREF</text>
<text x="82.5" y="43">B-IN-2</text>
<text x="82.5" y="45.5">B-IN-3</text>
<text x="135.4" y="46.8">XTAL1</text>
<text x="151.1" y="46.8">XTAL2</text>
<text x="164.9" y="46.8">B4_MISO</text>
<text x="34.5" y="48">ADC6</text>
<text x="34.5" y="50.6">ADC7</text>
<text x="74.9" y="50.6">B3_MOSI</text>
<text x="74.9" y="53.1">B4_MISO</text>
<text x="82.5" y="48">B-IN-4</text>
<text x="165.7" y="49.3">B5_SCK</text>
<text x="166.8" y="51.9">RESET</text>
<text x="190.5" y="49.3">B3_MOSI</text>
<text x="74.9" y="55.7">B5_SCK</text>
<text x="74.9" y="58.2">XTAL1</text>
<text x="74.9" y="60.7">XTAL2</text>
<text x="77.5" y="65.8">C0</text>
<text x="77.5" y="68.4">C1</text>
<text x="77.5" y="70.9">C2</text>
<text x="74.9" y="76">C4</text>
<text x="77.5" y="73.4">C3</text>
<text x="74.9" y="78.5">C5</text>
<text x="74.9" y="81.1">RESET</text>
<text x="74.9" y="86.1">D0_RXD</text>
<text x="74.9" y="88.7">D1_TXD</text>
<text x="159.4" y="88.7">D0_RXD</text>
<text x="81.3" y="93.8">A-IN-1</text>
<text x="81.3" y="91.2">ENABLE</text>
<text x="100.8" y="92.5">RESET</text>
<text x="159.6" y="93.8">D1_TXD</text>
<text x="81.3" y="96.3">A-IN-2</text>
<text x="81.3" y="98.8">A-IN-3</text>
<text x="81.3" y="101.4">A-IN-4</text>
<text x="81.3" y="103.9">B-IN-1</text>
<text x="75.4" y="176.3">I-1</text>
<text x="114.3" y="176.3">C0</text>
<text x="170.2" y="176.3">C2</text>
<text x="57.1" y="187.7">I-1</text>
<text x="57.1" y="190.3">I-2</text>
<text x="57.1" y="192.8">I-3</text>
<text x="57.1" y="195.4">I-4</text>
<text x="217.5" y="196.6">ENABLE</text>
<text x="219.6" y="194.1">A-IN-1</text>
<text x="269.2" y="194.1">A-OUT-1</text>
<text x="286.1" y="196.6">ENABLE</text>
<text x="288.2" y="194.1">B-IN-1</text>
<text x="337.8" y="194.1">B-OUT-1</text>
<text x="361.1" y="192.8">A-OUT-1</text>
<text x="361.1" y="195.4">A-OUT-2</text>
<text x="361.1" y="197.9">A-OUT-3</text>
<text x="219.6" y="199.2">A-IN-2</text>
<text x="269.2" y="199.2">A-OUT-2</text>
<text x="288.2" y="199.2">B-IN-2</text>
<text x="337.8" y="199.2">B-OUT-2</text>
<text x="361.1" y="200.4">A-OUT-4</text>
<text x="361.1" y="203">B-OUT-1</text>
<text x="114.3" y="208.1">C1</text>
<text x="131.3" y="208.1">I-4</text>
<text x="170.2" y="208.1">C3</text>
<text x="217.5" y="206.8">ENABLE</text>
<text x="219.6" y="204.3">A-IN-3</text>
<text x="219.6" y="209.3">A-IN-4</text>
<text x="269.2" y="204.3">A-OUT-3</text>
<text x="269.2" y="209.3">A-OUT-4</text>
<text x="286.1" y="206.8">ENABLE</text>
<text x="288.2" y="204.3">B-IN-3</text>
<text x="288.2" y="209.3">B-IN-4</text>
<text x="337.8" y="204.3">B-OUT-3</text>
<text x="337.8" y="209.3">B-OUT-4</text>
<text x="361.1" y="205.5">B-OUT-2</text>
<text x="361.1" y="208.1">B-OUT-3</text>
<text x="361.1" y="210.6">B-OUT-4</text>
</g>
<g font-size="1.4" fill="#008484">
<text x="256.5" y="189.8">VSS</text>
<text x="257.5" y="187.2">VS</text>
<text x="325.1" y="189.8">VSS</text>
<text x="326" y="187.2">VS</text>
<text x="236" y="197.4">ENABLE1</text>
<text x="236" y="194.9">INPUT1</text>
<text x="252.7" y="194.9">OUTPUT1</text>
<text x="304.5" y="197.4">ENABLE1</text>
<text x="304.5" y="194.9">INPUT1</text>
<text x="321.3" y="194.9">OUTPUT1</text>
<text x="236" y="199.9">INPUT2</text>
<text x="252.7" y="199.9">OUTPUT2</text>
<text x="304.5" y="199.9">INPUT2</text>
<text x="321.3" y="199.9">OUTPUT2</text>
<text x="236" y="207.6">ENABLE2</text>
<text x="236" y="205">INPUT3</text>
<text x="252.7" y="205">OUTPUT3</text>
<text x="304.5" y="207.6">ENABLE2</text>
<text x="304.5" y="205">INPUT3</text>
<text x="321.3" y="205">OUTPUT3</text>
<text x="236" y="210.1">INPUT4</text>
<text x="252.7" y="210.1">OUTPUT4</text>
<text x="304.5" y="210.1">INPUT4</text>
<text x="321.3" y="210.1">OUTPUT4</text>
<text x="238" y="216.2" transform="rotate(-90 238 216.2)">GND</text>
<text x="240.5" y="216.2" transform="rotate(-90 240.5 216.2)">GND</text>
<text x="243.1" y="216.2" transform="rotate(-90 243.1 216.2)">GND</text>
<text x="245.6" y="216.2" transform="rotate(-90 245.6 216.2)">GND</text>
<text x="250.7" y="216.2" transform="rotate(-90 250.7 216.2)">GND</text>
<text x="253.2" y="216.2" transform="rotate(-90 253.2 216.2)">GND</text>
<text x="255.8" y="216.2" transform="rotate(-90 255.8 216.2)">GND</text>
<text x="258.3" y="216.2" transform="rotate(-90 258.3 216.2)">GND</text>
<text x="306.6" y="216.2" transform="rotate(-90 306.6 216.2)">GND</text>
<text x="309.1" y="216.2" transform="rotate(-90 309.1 216.2)">GND</text>
<text x="311.7" y="216.2" transform="rotate(-90 311.7 216.2)">GND</text>
<text x="314.2" y="216.2" transform="rotate(-90 314.2 216.2)">GND</text>
<text x="319.3" y="216.2" transform="rotate(-90 319.3 216.2)">GND</text>
<text x="321.8" y="216.2" transform="rotate(-90 321.8 216.2)">GND</text>
<text x="324.4" y="216.2" transform="rotate(-90 324.4 216.2)">GND</text>
<text x="326.9" y="216.2" transform="rotate(-90 326.9 216.2)">GND</text>
</g>
<g font-size="1.4" fill="#840000">
<text x="262.1" y="186.5">10</text>
<text x="262.1" y="189">20</text>
<text x="330.7" y="186.5">10</text>
<text x="330.7" y="189">20</text>
<text x="232" y="196.6">1</text>
<text x="232" y="194.1">2</text>
<text x="262.5" y="194.1">3</text>
<text x="300.6" y="196.6">1</text>
<text x="300.6" y="194.1">2</text>
<text x="331.1" y="194.1">3</text>
<text x="232" y="199.2">9</text>
<text x="262.5" y="199.2">8</text>
<text x="300.6" y="199.2">9</text>
<text x="331.1" y="199.2">8</text>
<text x="231.6" y="206.8">11</text>
<text x="231.6" y="204.3">12</text>
<text x="231.6" y="209.3">19</text>
<text x="262.1" y="204.3">13</text>
<text x="262.1" y="209.3">18</text>
<text x="300.2" y="206.8">11</text>
<text x="300.2" y="204.3">12</text>
<text x="300.2" y="209.3">19</text>
<text x="330.7" y="204.3">13</text>
<text x="330.7" y="209.3">18</text>
<text x="237.2" y="220.1" transform="rotate(-90 237.2 220.1)">4</text>
<text x="239.8" y="220.1" transform="rotate(-90 239.8 220.1)">5</text>
<text x="242.3" y="220.1" transform="rotate(-90 242.3 220.1)">6</text>
<text x="244.9" y="220.1" transform="rotate(-90 244.9 220.1)">7</text>
<text x="249.9" y="220.5" transform="rotate(-90 249.9 220.5)">14</text>
<text x="252.5" y="220.5" transform="rotate(-90 252.5 220.5)">15</text>
<text x="255" y="220.5" transform="rotate(-90 255 220.5)">16</text>
<text x="257.6" y="220.5" transform="rotate(-90 257.6 220.5)">17</text>
<text x="305.8" y="220.1" transform="rotate(-90 305.8 220.1)">4</text>
<text x="308.4" y="220.1" transform="rotate(-90 308.4 220.1)">5</text>
<text x="310.9" y="220.1" transform="rotate(-90 310.9 220.1)">6</text>
<text x="313.4" y="220.1" transform="rotate(-90 313.4 220.1)">7</text>
<text x="318.5" y="220.5" transform="rotate(-90 318.5 220.5)">14</text>
<text x="321.1" y="220.5" transform="rotate(-90 321.1 220.5)">15</text>
<text x="323.6" y="220.5" transform="rotate(-90 323.6 220.5)">16</text>
<text x="326.1" y="220.5" transform="rotate(-90 326.1 220.5)">17</text>
</g>
</svg>
